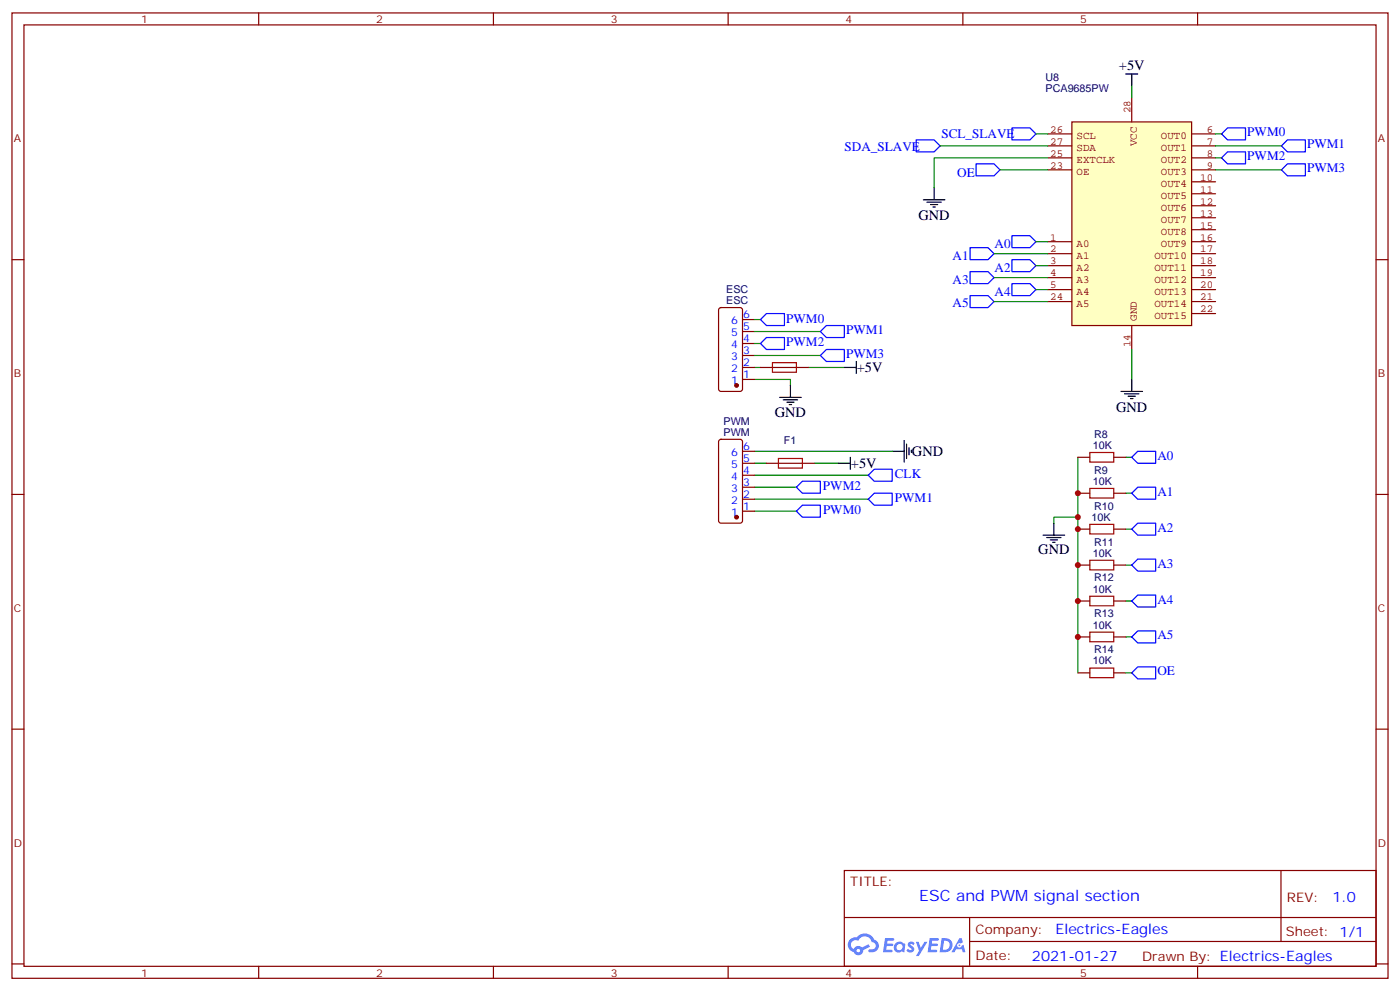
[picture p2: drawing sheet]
<svg xmlns="http://www.w3.org/2000/svg" width="412mm" height="292mm" viewBox="0 0 412 292" stroke-linecap="round" stroke-linejoin="round" font-family="sans-serif">
<g fill="none" stroke="#870000" stroke-width=".35">
<path d="M3.5 3.8h405.4v284.3h-405.4zM7.1 7.3h398.2v277.3h-398.2zM76.2 3.8v3.5M145.3 3.8v3.5M214.5 3.8v3.5M283.6 3.8v3.5M352.8 3.8v3.5M3.5 76.5h3.6M405.3 76.5h3.6M3.5 145.6h3.6M405.3 145.6h3.6M3.5 214.8h3.6"/>
<path d="M405.3 214.8h3.6M248.7 256.4h156.6v28.2h-156.6zM377.3 256.4v20.9M248.7 270.2h156.5M285.6 277.3h119.6M285.6 270.2v14.2M3.5 283.9h3.6M76.2 284.6v3.5M145.3 284.6v3.5M214.5 284.6v3.5M283.6 284.6v3.5M352.8 284.6v3.5"/>
<path d="M405.3 283.9h3.6"/>
</g>
<g fill="#5487ff">
<path d="M267.7 277.6a1.22 1.22 0 0 1 1.7 .2l-.4 .6a.47 .47 0 0 0-.3-.4 .47 .47 0 0 0-.5 .2l.1 .2a1.14 1.14 0 0 1 .8 1.8 1.14 1.14 0 0 1-1.9 0l-.2-.2 .5-.6 .7 .5a.29 .29 0 0 0 .3-.3 .29 .29 0 0 0-.2-.3 1.04 1.04 0 0 1-.6-1.7z"/>
<path d="M260.7 276.3h2.4l.3 .2-.2 .5-1.8 .1-.1 .8h1.5l.3 .4-.3 .4h-1.6l-.2 1.1h1.7l.2 .3-.2 .3-2.6 .1z"/>
<path d="M273.8 276.3h2.4l.3 .2-.1 .5-1.8 .1-.2 .8h1.6l.3 .4-.4 .4h-1.6l-.1 1.1h1.7l.2 .3-.2 .3-2.6 .1z"/>
<path d="M282.6 276.3h.7l.3 1.3-.6 .3a.69 .69 0 0 0-1 .3 .69 .69 0 0 0 .4 .9 .69 .69 0 0 0 .9-.6l.5-.2 .6 2.2h-.8l-.2-.9h-1.8l-.5 .9h-.8z"/>
<path d="M269.8 277.4h.8l.6 1.8 1.1-1.8h.9l-2.6 4.2h-.8l.9-1.5z"/>
<path d="M277.4 276.3l-.6 4.2h1.3a2.11 2.11 0 0 0 2.5-2.1 2.11 2.11 0 0 0-2.5-2.1zM278.1 277.1a1.39 1.39 0 0 1 1.7 1.4 1.39 1.39 0 0 1-1.8 1.3h-.3z"/>
<path d="M263.7 277.9a1.54 1.54 0 0 0-.1 2.2 1.54 1.54 0 0 0 2.2 .1l.6 .3 .3-2.3-.2-.3h-.4a1.49 1.49 0 0 0-2.4 0zM264 278.9a.94 .94 0 0 1 1.8 0 .94 .94 0 0 1-1.8 0z"/>
<path d="M250.4 276.7a2.18 2.18 0 0 0 1.1 3.7 1.44 1.44 0 0 0 1.6 .9 1.44 1.44 0 0 0 1.2-1.4l2-1.1-.5-.7-1.9 1a1.47 1.47 0 0 0-2.4 .4 1.39 1.39 0 0 1-.7-1.9 1.39 1.39 0 0 1 2-.5 2.12 2.12 0 0 1 2.2-1.3 2.12 2.12 0 0 1 1.9 1.7 1.14 1.14 0 0 1 1.1 1.4 1.14 1.14 0 0 1-1.7 .7 .43 .43 0 0 0-.5 .4 .43 .43 0 0 0 .4 .5 1.98 1.98 0 0 0 2.5-1.2 1.98 1.98 0 0 0-1.2-2.6 3.1 3.1 0 0 0-5.3-.6l-.9 .1zM252.3 280a.55 .55 0 0 1 1.1 0 .55 .55 0 0 1-1.1 0z"/>
<circle cx="282.6" cy="278.4" r=".26"/>
</g>
<path d="M315.7 35.9h35.3v60h-35.3z" fill="#ffffc2" stroke="#850000" stroke-width=".35"/>
<g fill="none" stroke="#850000" stroke-width=".35">
<path d="M308.7 39.4h7M333.4 28.9v7M351 39.4h7.1M308.7 43h7M308.7 46.5h7M308.7 50h7M351 43h7.1M351 46.5h7.1M351 50h7.1M351 53.6h7.1M351 57.1h7.1M308.7 71.2h7"/>
<path d="M308.7 74.7h7M308.7 78.2h7M351 71.2h7.1M351 74.7h7.1M351 78.2h7.1M351 60.6h7.1M351 64.1h7.1M351 67.7h7.1M308.7 81.8h7M308.7 85.3h7M308.7 88.8h7M333.4 95.9v7"/>
<path d="M351 81.8h7.1M351 85.3h7.1M351 88.8h7.1M351 92.4h7.1"/>
</g>
<g fill="none" stroke="#00f" stroke-width=".35">
<path d="M298.1 37.7h5.3l1.8 1.7-1.8 1.8h-5.3zM361.6 37.7h5.3v3.5h-5.3l-1.8-1.8zM269.9 41.2h5.3l1.7 1.8-1.7 1.7h-5.3zM287.5 48.3h5.3l1.8 1.7-1.8 1.8h-5.3zM361.6 44.7h5.3v3.6h-5.3l-1.8-1.8zM377.5 43l1.7-1.8h5.3v3.5h-5.3zM377.5 50l1.7-1.7h5.3v3.5h-5.3zM285.8 73h5.2l1.8 1.7-1.8 1.8h-5.2zM298.1 69.4h5.3l1.8 1.8-1.8 1.8h-5.3zM298.1 76.5h5.3l1.8 1.7-1.8 1.8h-5.3zM224 94.1l1.8-1.7h5.3v3.5h-5.3zM241.7 97.6l1.7-1.7h5.3v3.5h-5.3z"/>
<path d="M285.8 80h5.2l1.8 1.8-1.8 1.7h-5.2zM285.8 87.1h5.2l1.8 1.7-1.8 1.8h-5.2zM298.1 83.5h5.3l1.8 1.8-1.8 1.8h-5.3zM224 101.2l1.8-1.8h5.3v3.5h-5.3zM241.7 104.7l1.7-1.8h5.3v3.6h-5.3zM255.8 140l1.7-1.8h5.3v3.5h-5.3zM333.4 134.7l1.7-1.8h5.3v3.6h-5.3zM234.6 143.5l1.8-1.8h5.3v3.6h-5.3zM234.6 150.6l1.8-1.8h5.3v3.5h-5.3zM255.8 147l1.7-1.7h5.3v3.5h-5.3zM333.4 155.9l1.7-1.8h5.3v3.5h-5.3zM333.4 145.3l1.7-1.8h5.3v3.5h-5.3z"/>
<path d="M333.4 177l1.7-1.7h5.3v3.5h-5.3zM333.4 166.4l1.7-1.7h5.3v3.5h-5.3zM333.4 198.2l1.7-1.8h5.3v3.6h-5.3zM333.4 187.6l1.7-1.8h5.3v3.6h-5.3z"/>
</g>
<g fill="none" stroke="#008700" stroke-width=".35">
<path d="M305.2 39.4h3.5M333.4 25.3v3.6M358.1 39.4h1.7M276.9 43h31.8M294.6 50h14.1M308.7 46.5h-33.5v8.8M358.1 43h19.4M358.1 46.5h1.7M358.1 50h19.4M292.8 74.7h15.9M305.2 71.2h3.5M305.2 78.2h3.5"/>
<path d="M222.2 97.6h19.5M222.2 94.1h1.8M292.8 81.8h15.9M292.8 88.8h15.9M305.2 85.3h3.5M222.2 111.8h10.6v1.7M222.2 108.2h1.8M222.2 104.7h19.5M222.2 101.2h1.8M238.1 108.2h10.6M333.4 102.9v8.9M222.2 136.5h3.6"/>
<path d="M222.2 132.9h40.6M222.2 140h33.6M239.9 136.5h7M317.5 134.7v63.5M331.6 134.7h1.8M222.2 143.5h12.4M222.2 147h33.6M222.2 150.6h12.4M317.5 152.3h-7.1v1.8M331.6 155.9h1.8M331.6 145.3h1.8M331.6 177h1.8"/>
<path d="M331.6 166.4h1.8M331.6 198.2h1.8M331.6 187.6h1.8"/>
</g>
<g fill="none" stroke="#000" stroke-width=".35">
<path d="M331.6 21.8h3.5M333.4 21.8v3.5M272 58.8h6.3M273 59.5h4.3M275.2 55.3v3.5M274.1 60.3h2.1M274.8 61h.7M229.7 117.1h6.3M230.7 117.8h4.2M231.8 118.5h2.1M232.5 119.2h.7M232.8 113.5v3.6"/>
<path d="M248.7 108.2h3.5M252.2 106.5v3.5M330.2 115.3h6.3M331.3 116h4.2M332.3 116.7h2.1M333 117.4h.7M333.4 111.8v3.5M246.9 136.5h3.6M250.5 134.7v3.5M262.8 132.9h3.5M266.3 129.8v6.3M267.1 130.8v4.2"/>
<path d="M267.8 131.9v2.1M268.5 132.6v.7M307.3 157.6h6.3M308.3 158.3h4.3M309.4 159h2.1M310.1 159.7h.7M310.4 154.1v3.5"/>
</g>
<g fill="none" stroke="#870000" stroke-width=".35">
<path d="M211.9 90.8l.5-.2h5.6l.7 .4v23.6l-.4 .6-5.9 .1-.7-.5v-23.5zM218.7 97.6h3.5M218.7 94.1h3.5M218.7 108.2h3.5M218.7 111.8h3.5M218.7 104.7h3.5M218.7 101.2h3.5M224 108.2h14.1M211.9 129.6l.5-.2h5.6l.7 .4v23.6l-.4 .6-5.9 .1-.7-.5v-23.5zM218.7 136.5h3.5M218.7 140h3.5M218.7 132.9h3.5"/>
<path d="M225.8 136.5h14.1M317.5 134.7h3.5M328.1 134.7h3.5M218.7 150.6h3.5M218.7 147h3.5M218.7 143.5h3.5M317.5 155.9h3.5M317.5 145.3h3.5M328.1 155.9h3.5M328.1 145.3h3.5M317.5 177h3.5M317.5 166.4h3.5"/>
<path d="M328.1 177h3.5M328.1 166.4h3.5M317.5 198.2h3.5M317.5 187.6h3.5M328.1 198.2h3.5M328.1 187.6h3.5"/>
</g>
<path d="M227.5 106.8h7.1v2.8h-7.1zM229.3 135h7.1v2.9h-7.1zM321 133.3h7.1v2.8h-7.1zM321 154.4h7.1v2.9h-7.1zM321 143.9h7.1v2.8h-7.1zM321 175.6h7.1v2.8h-7.1zM321 165h7.1v2.9h-7.1zM321 196.8h7.1v2.8h-7.1zM321 186.2h7.1v2.8h-7.1z" fill="none" stroke="#a10000" stroke-width=".35"/>
<g fill="#870000" stroke="#870000" stroke-width=".35">
<circle cx="217" cy="152.3" r=".53"/>
<circle cx="217" cy="113.5" r=".53"/>
</g>
<g fill="#c00">
<circle cx="317.5" cy="187.6" r=".88"/>
<circle cx="317.5" cy="166.4" r=".88"/>
<circle cx="317.5" cy="177" r=".88"/>
<circle cx="317.5" cy="152.3" r=".88"/>
<circle cx="317.5" cy="145.3" r=".88"/>
<circle cx="317.5" cy="155.9" r=".88"/>
</g>
<text font-size="4.6" fill="#00f" x="270.8" y="265.4">ESC and PWM signal section</text>
<g font-size="4.2">
<text x="329.6" y="20.6">+5V</text>
<text x="270.6" y="64.8">GND</text>
<text x="252.4" y="109.6">+5V</text>
<text x="228.2" y="122.7">GND</text>
<text x="328.8" y="121.4">GND</text>
<text x="250.6" y="137.9">+5V</text>
<text x="268.6" y="134.4">GND</text>
<text x="305.9" y="163.3">GND</text>
</g>
<g font-size="4.2" fill="#00f">
<text x="392.5" y="265.7">1.0</text>
<text x="310.9" y="275.2">Electrics-Eagles</text>
<text x="304" y="283">2021-01-27</text>
</g>
<g font-size="3.9" fill="#00f">
<text x="277.3" y="40.7">SCL_SLAVE</text>
<text x="367.4" y="40.2">PWM0</text>
<text x="248.8" y="44.3">SDA_SLAVE</text>
<text x="367.4" y="47.2">PWM2</text>
<text x="385.1" y="43.7">PWM1</text>
<text x="282" y="52.1">OE</text>
<text x="385.1" y="50.7">PWM3</text>
<text x="280.6" y="76.5">A1</text>
<text x="293" y="72.9">A0</text>
<text x="280.6" y="83.5">A3</text>
<text x="293" y="80">A2</text>
<text x="293" y="87.1">A4</text>
<text x="231.6" y="95.2">PWM0</text>
<text x="280.6" y="90.6">A5</text>
<text x="231.6" y="101.9">PWM2</text>
<text x="249.2" y="98.4">PWM1</text>
<text x="249.2" y="105.4">PWM3</text>
<text x="341" y="135.5">A0</text>
<text x="263.6" y="140.7">CLK</text>
<text x="242.4" y="144.3">PWM2</text>
<text x="263.6" y="147.8">PWM1</text>
<text x="341" y="146.1">A1</text>
<text x="242.4" y="151.3">PWM0</text>
<text x="341" y="156.7">A2</text>
<text x="341" y="167.3">A3</text>
<text x="341" y="177.9">A4</text>
<text x="341" y="188.3">A5</text>
<text x="341" y="198.9">OE</text>
</g>
<g font-size="3.9" fill="#800">
<text x="250.5" y="261">TITLE:</text>
<text x="379.1" y="265.7">REV:</text>
<text x="287.4" y="275.2">Company:</text>
<text x="378.7" y="275.8">Sheet: 1/1</text>
<text x="287.4" y="282.9">Date:</text>
<text x="336.4" y="282.9">Drawn By: Electrics-Eagles</text>
</g>
<g font-size="3.2" fill="#800">
<text x="41.6" y="6.8">1</text>
<text x="110.8" y="6.8">2</text>
<text x="179.9" y="6.8">3</text>
<text x="249.1" y="6.8">4</text>
<text x="318.2" y="6.8">5</text>
<text x="4.1" y="41.9">A</text>
<text x="405.9" y="41.9">A</text>
<text x="4.1" y="111.1">B</text>
<text x="405.9" y="111.1">B</text>
<text x="4.1" y="180.2">C</text>
<text x="405.9" y="180.2">C</text>
<text x="4.1" y="249.3">D</text>
<text x="405.9" y="249.3">D</text>
<text x="41.6" y="287.6">1</text>
<text x="110.8" y="287.6">2</text>
<text x="179.9" y="287.6">3</text>
<text x="249.1" y="287.6">4</text>
<text x="318.2" y="287.6">5</text>
</g>
<g font-size="3.2" fill="#000080">
<text x="308" y="23.9">U8</text>
<text x="308" y="27.1">PCA9685PW</text>
<text x="213.9" y="89.5">ESC</text>
<text x="213.9" y="86.4">ESC</text>
<text x="213.1" y="125.1">PWM</text>
<text x="213.1" y="128.3">PWM</text>
<text x="230.9" y="130.8">F1</text>
<text x="322.3" y="128.9">R8</text>
<text x="321.9" y="132.2">10K</text>
<text x="321.9" y="142.8">10K</text>
<text x="322.3" y="139.5">R9</text>
<text x="321.6" y="153.4">10K</text>
<text x="322.3" y="150.1">R10</text>
<text x="322.3" y="160.7">R11</text>
<text x="321.9" y="164">10K</text>
<text x="322.3" y="171.3">R12</text>
<text x="321.9" y="174.6">10K</text>
<text x="321.9" y="185.1">10K</text>
<text x="322.3" y="181.8">R13</text>
<text x="321.9" y="195.7">10K</text>
<text x="322.3" y="192.4">R14</text>
</g>
<g font-size="3.2" fill="#840000">
<text x="333" y="33.4" transform="rotate(-90 333 33.4)">28</text>
<text x="309.4" y="39.1">26</text>
<text x="317.1" y="40.9">SCL</text>
<text x="342" y="40.9">OUT0</text>
<text x="355.5" y="39.1">6</text>
<text x="309.4" y="46.1">25</text>
<text x="309.4" y="42.6">27</text>
<text x="317.1" y="48">EXTCLK</text>
<text x="317.1" y="44.5">SDA</text>
<text x="334.9" y="43" transform="rotate(-90 334.9 43)">VCC</text>
<text x="342" y="44.5">OUT1</text>
<text x="342" y="48">OUT2</text>
<text x="355.5" y="42.6">7</text>
<text x="355.5" y="46.1">8</text>
<text x="309.4" y="49.7">23</text>
<text x="317.1" y="51.5">OE</text>
<text x="342" y="51.5">OUT3</text>
<text x="353.6" y="53.2">10</text>
<text x="355.5" y="49.7">9</text>
<text x="342" y="55.1">OUT4</text>
<text x="342" y="58.6">OUT5</text>
<text x="353.6" y="56.7">11</text>
<text x="342" y="62.1">OUT6</text>
<text x="342" y="65.6">OUT7</text>
<text x="353.6" y="60.3">12</text>
<text x="353.6" y="63.8">13</text>
<text x="309.4" y="70.8">1</text>
<text x="342" y="69.2">OUT8</text>
<text x="353.6" y="67.3">15</text>
<text x="353.6" y="70.8">16</text>
<text x="309.4" y="74.4">2</text>
<text x="309.4" y="77.9">3</text>
<text x="317.1" y="72.7">A0</text>
<text x="317.1" y="76.2">A1</text>
<text x="340.1" y="76.2">OUT10</text>
<text x="342" y="72.7">OUT9</text>
<text x="353.6" y="74.4">17</text>
<text x="353.6" y="77.9">18</text>
<text x="309.4" y="81.4">4</text>
<text x="317.1" y="79.7">A2</text>
<text x="317.1" y="83.3">A3</text>
<text x="340.1" y="79.7">OUT11</text>
<text x="340.1" y="83.3">OUT12</text>
<text x="353.6" y="81.4">19</text>
<text x="309.4" y="84.9">5</text>
<text x="309.4" y="88.5">24</text>
<text x="317.1" y="86.8">A4</text>
<text x="340.1" y="86.8">OUT13</text>
<text x="353.6" y="84.9">20</text>
<text x="353.6" y="88.5">21</text>
<text x="317.1" y="90.3">A5</text>
<text x="334.9" y="94.5" transform="rotate(-90 334.9 94.5)">GND</text>
<text x="340.1" y="90.3">OUT14</text>
<text x="340.1" y="93.9">OUT15</text>
<text x="353.6" y="92">22</text>
<text x="333" y="102.2" transform="rotate(-90 333 102.2)">14</text>
</g>
<g font-size="3.2" fill="#00f">
<text x="215.4" y="95.5">6</text>
<text x="218.9" y="93.8">6</text>
<text x="215.4" y="99.1">5</text>
<text x="218.9" y="100.8">4</text>
<text x="218.9" y="97.3">5</text>
<text x="215.4" y="106.1">3</text>
<text x="215.4" y="102.6">4</text>
<text x="218.9" y="107.9">2</text>
<text x="218.9" y="104.4">3</text>
<text x="215.4" y="113.2">1</text>
<text x="215.4" y="109.6">2</text>
<text x="218.9" y="111.4">1</text>
<text x="215.4" y="137.9">5</text>
<text x="215.4" y="134.3">6</text>
<text x="218.9" y="136.1">5</text>
<text x="218.9" y="132.6">6</text>
<text x="215.4" y="141.4">4</text>
<text x="218.9" y="143.2">3</text>
<text x="218.9" y="139.6">4</text>
<text x="215.4" y="148.4">2</text>
<text x="215.4" y="144.9">3</text>
<text x="218.9" y="146.7">2</text>
<text x="215.4" y="152">1</text>
<text x="218.9" y="150.2">1</text>
</g>
</svg>
